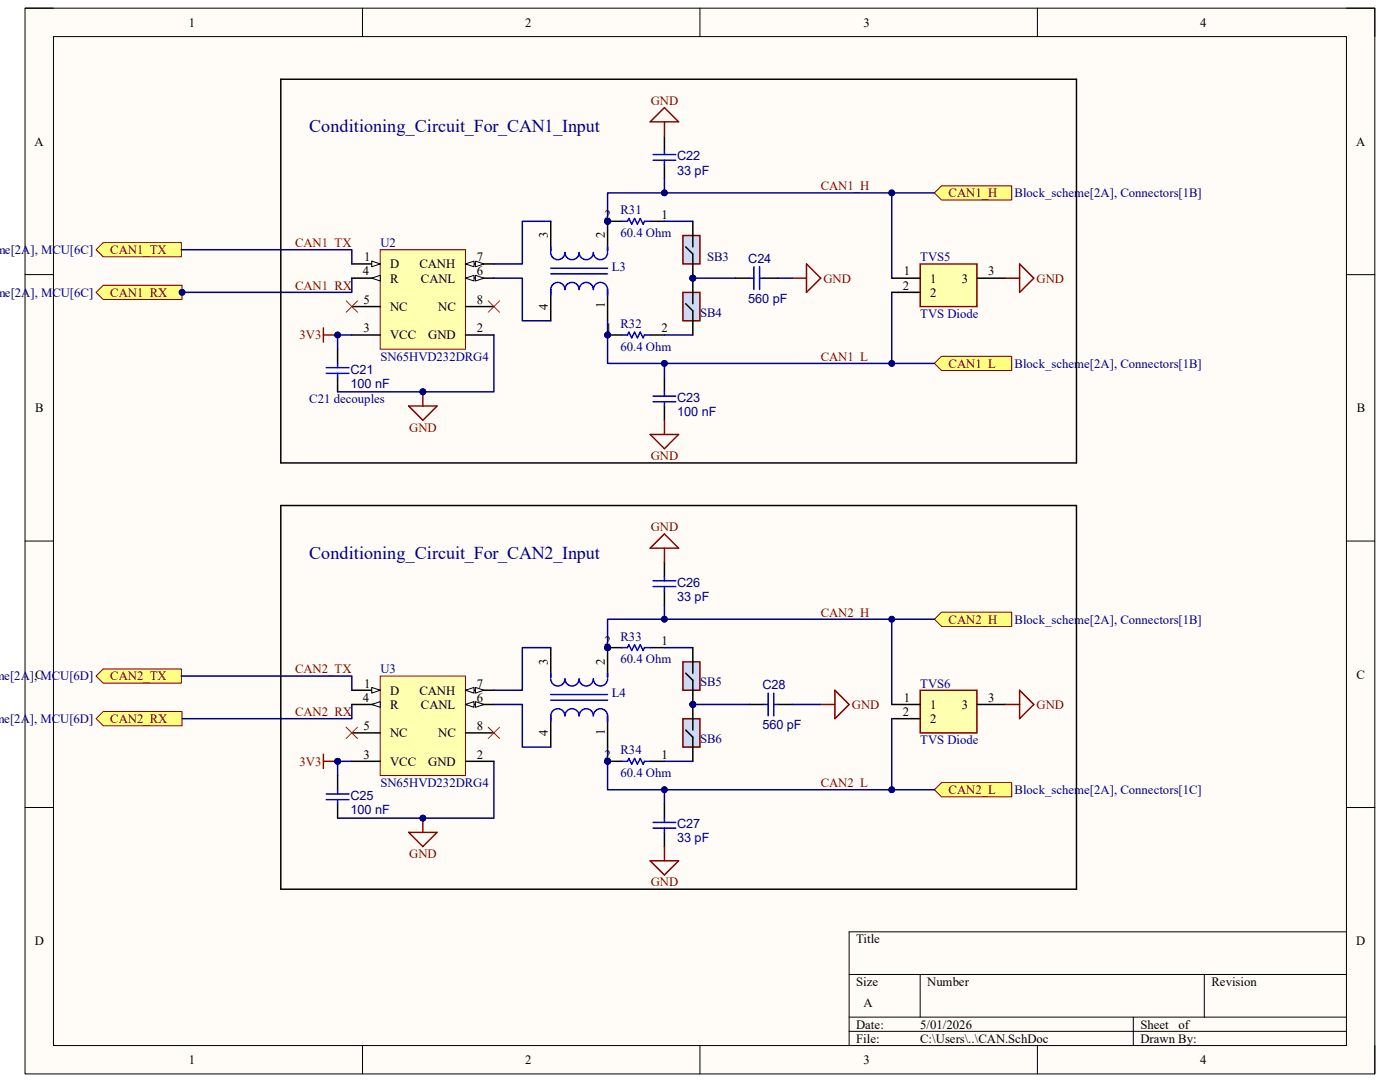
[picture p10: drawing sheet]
<svg xmlns="http://www.w3.org/2000/svg" width="279mm" height="216mm" viewBox="0 0 279 216" stroke-linecap="round" stroke-linejoin="round" font-family="sans-serif">
<path d="M5 1.6h269.4v212.7h-269.4z" fill-rule="evenodd" fill="#fffcf8"/>
<path d="M5 1.6h269.4v212.7h-269.4z" fill="none" stroke="#000" stroke-width=".2"/>
<path d="M10.7 7.3h258v201.3h-258z" fill-rule="evenodd" fill="#fffcf8"/>
<g fill="none" stroke="#000" stroke-width=".2">
<path d="M5 1.6h5.7M10.7 7.3h258v201.3h-258zM72.3 1.6v5.7M139.7 1.6v5.7M207 1.6v5.7M268.7 1.6h5.7v5.7M5 54.8h5.7M268.7 54.8h5.7M5 108h5.7M268.7 108h5.7M5 161.1h5.7M268.7 161.1h5.7"/>
<path d="M169.5 194.4h99.2M183.6 194.4v8.6M240.3 194.4v8.6M268.7 185.9h-99.2v22.7M72.3 208.6v5.7M139.7 208.6v5.7M169.5 203h99.2M169.5 205.8h99.2M207 208.6v5.7M226.2 203v5.6M274.4 208.6v5.7"/>
</g>
<circle cx="121.3" cy="44.2" r=".57" fill="#000080"/>
<circle cx="121.3" cy="44.2" r=".57" fill="none" stroke="#000080" stroke-width=".2"/>
<path d="M109.9 44.2v5.6M121.3 44.2v5.6" fill="none" stroke="#000" stroke-width=".3"/>
<circle cx="121.3" cy="44.2" r=".57" fill="#000080"/>
<circle cx="121.3" cy="44.2" r=".57" fill="none" stroke="#000080" stroke-width=".2"/>
<path d="M132.6 27.1v2.9M132.6 32.8v2.9M109.9 58.3v5.7M121.3 58.3v5.7M132.6 75.4v2.8M132.6 81v2.9" fill="none" stroke="#000" stroke-width=".3"/>
<g fill="none" stroke="#00f" stroke-width=".3">
<path d="M130.3 32h4.6M130.3 30.8h4.6M132.6 30v.8M132.6 32v.8M109.9 58.9a1.98 1.98 0 0 1 1-2.5 1.41 1.41 0 0 1 1.8 1.4 1.42 1.42 0 0 1 1.5-1.4 1.42 1.42 0 0 1 1.4 1.4 1.42 1.42 0 0 1 1.4-1.4 1.42 1.42 0 0 1 1.4 1.4 1.42 1.42 0 0 1 1.4-1.4 1.42 1.42 0 0 1 1.5 1.4v1.1M109.9 50.4a1.42 1.42 0 0 0 1.4 1.4 1.42 1.42 0 0 0 1.4-1.4 1.42 1.42 0 0 0 1.5 1.4 1.42 1.42 0 0 0 1.4-1.4 1.42 1.42 0 0 0 1.4 1.4 1.42 1.42 0 0 0 1.4-1.4 1.42 1.42 0 0 0 1.4 1.4 1.42 1.42 0 0 0 1.5-1.4M109.9 54.7h11.4M109.9 53.5h11.4M109.9 49.3v.8M121.3 49.3v.8M130.3 79h4.6M132.6 78.2v.8"/>
<path d="M130.3 80.2h4.6M132.6 80.2v.8"/>
</g>
<circle cx="121.3" cy="44.2" r=".57" fill="#000080"/>
<circle cx="121.3" cy="44.2" r=".57" fill="none" stroke="#000080" stroke-width=".2"/>
<path d="M121.3 44.2h2.8" fill="none" stroke="#000" stroke-width=".3"/>
<circle cx="121.3" cy="44.2" r=".57" fill="#000080"/>
<circle cx="121.3" cy="44.2" r=".57" fill="none" stroke="#000080" stroke-width=".2"/>
<path d="M129.8 44.2h2.8" fill="none" stroke="#000" stroke-width=".3"/>
<path d="M124.1 44.2h1.1l.3-.6 .6 1.1 .5-1.1 .6 1.1 .6-1.1 .5 1.1 .3-.5h1.2" fill="none" stroke="#00f" stroke-width=".3"/>
<circle cx="121.3" cy="66.8" r=".57" fill="#000080"/>
<circle cx="121.3" cy="66.8" r=".57" fill="none" stroke="#000080" stroke-width=".2"/>
<path d="M121.3 66.8h2.8M129.8 66.8h2.8" fill="none" stroke="#000" stroke-width=".3"/>
<circle cx="121.3" cy="66.8" r=".57" fill="#000080"/>
<circle cx="121.3" cy="66.8" r=".57" fill="none" stroke="#000080" stroke-width=".2"/>
<path d="M149.6 55.5h.9M150.5 53.2v4.6M151.6 53.2v4.6M151.6 55.5h.8M65.1 74.5h4.5M65.1 73.4h4.5M67.4 72.5v.9M67.4 74.5v.9M124.1 66.8h1.1l.3-.5 .6 1.1 .5-1.1 .6 1.1 .6-1.1 .5 1.1 .3-.6h1.2" fill="none" stroke="#00f" stroke-width=".3"/>
<path d="M146.8 55.5h2.8M152.4 55.5h2.9M67.4 69.7v2.8M67.4 75.4v2.8" fill="none" stroke="#000" stroke-width=".3"/>
<path d="M183.6 52.7h11.4v8.5h-11.4z" fill-rule="evenodd" fill="#ffffb0"/>
<path d="M183.6 52.7h11.4v8.5h-11.4z" fill="none" stroke="#800000" stroke-width=".3"/>
<path d="M178 55.5h5.6M178 58.3h5.6M195 55.5h5.6" fill="none" stroke="#000" stroke-width=".3"/>
<path d="M75.9 49.8h17v19.9h-17z" fill-rule="evenodd" fill="#ffffb0"/>
<path d="M75.9 49.8h17v19.9h-17z" fill="none" stroke="#800000" stroke-width=".2"/>
<path d="M70.2 52.7h5.7" fill="none" stroke="#000" stroke-width=".3"/>
<path d="M74.2 52.1l1.7 .6-1.7 .5z" fill="#f8fcff"/>
<path d="M74.2 52.1l1.7 .6-1.7 .5z" fill="none" stroke="#000" stroke-width=".2"/>
<path d="M70.2 55.5h5.7M70.2 66.8h5.7M92.9 66.8h5.7" fill="none" stroke="#000" stroke-width=".3"/>
<path d="M74.2 55.5l1.7-.6v1.2z" fill="#f8fcff"/>
<path d="M74.2 55.5l1.7-.6v1.2z" fill="none" stroke="#000" stroke-width=".2"/>
<path d="M92.9 55.5h5.7M70.2 61.2h5.7" fill="none" stroke="#000" stroke-width=".3"/>
<path d="M92.9 55.5l1.7-.6v1.2z" fill="#f8fcff"/>
<path d="M92.9 55.5l1.7-.6v1.2z" fill="none" stroke="#000" stroke-width=".2"/>
<path d="M94.9 54.9l1.7 .6-1.7 .6z" fill="#f8fcff"/>
<path d="M94.9 54.9l1.7 .6-1.7 .6z" fill="none" stroke="#000" stroke-width=".2"/>
<path d="M92.9 52.7h5.7" fill="none" stroke="#000" stroke-width=".3"/>
<path d="M92.9 52.7l1.7-.6v1.1z" fill="#f8fcff"/>
<path d="M92.9 52.7l1.7-.6v1.1z" fill="none" stroke="#000" stroke-width=".2"/>
<path d="M94.9 52.1l1.7 .6-1.7 .5z" fill="#f8fcff"/>
<path d="M94.9 52.1l1.7 .6-1.7 .5z" fill="none" stroke="#000" stroke-width=".2"/>
<path d="M92.9 61.2h5.7" fill="none" stroke="#000" stroke-width=".3"/>
<path d="M64.5 65.4v2.9M64.5 66.8h2.9" fill="none" stroke="#800000" stroke-width=".3"/>
<circle cx="67.4" cy="66.8" r=".57" fill="#000080"/>
<circle cx="67.4" cy="66.8" r=".57" fill="none" stroke="#000080" stroke-width=".2"/>
<path d="M69.1 60l2.2 2.3M71.3 60l-2.2 2.3M97.4 60l2.3 2.3M99.7 60l-2.3 2.3" fill="none" stroke="#f00" stroke-width=".2"/>
<path d="M158.1 55.5h2.9M161 52.7l2.8 2.8-2.8 2.8zM84.4 78.2v2.8M81.6 81h5.6l-2.8 2.9z" fill="none" stroke="#800000" stroke-width=".3"/>
<circle cx="84.4" cy="78.2" r=".57" fill="#000080"/>
<circle cx="84.4" cy="78.2" r=".57" fill="none" stroke="#000080" stroke-width=".2"/>
<path d="M129.8 24.3l2.8-2.8 2.8 2.8zM132.6 24.3v2.8M200.6 55.5h2.9M203.5 52.7l2.8 2.8-2.8 2.8zM129.8 86.7h5.6l-2.8 2.8zM132.6 83.9v2.8" fill="none" stroke="#800000" stroke-width=".3"/>
<circle cx="121.3" cy="129.2" r=".57" fill="#000080"/>
<circle cx="121.3" cy="129.2" r=".57" fill="none" stroke="#000080" stroke-width=".2"/>
<path d="M109.9 129.2v5.7M121.3 129.2v5.7" fill="none" stroke="#000" stroke-width=".3"/>
<circle cx="121.3" cy="129.2" r=".57" fill="#000080"/>
<circle cx="121.3" cy="129.2" r=".57" fill="none" stroke="#000080" stroke-width=".2"/>
<path d="M132.6 112.2v2.9M132.6 117.9v2.8M109.9 143.4v5.7M121.3 143.4v5.7M132.6 160.4v2.9M132.6 166.1v2.8" fill="none" stroke="#000" stroke-width=".3"/>
<g fill="none" stroke="#00f" stroke-width=".3">
<path d="M130.3 117h4.6M130.3 115.9h4.6M132.6 115.1v.8M132.6 117v.9M109.9 135.5a1.42 1.42 0 0 0 1.4 1.4 1.42 1.42 0 0 0 1.4-1.4 1.42 1.42 0 0 0 1.5 1.4 1.42 1.42 0 0 0 1.4-1.4 1.42 1.42 0 0 0 1.4 1.4 1.42 1.42 0 0 0 1.4-1.4 1.42 1.42 0 0 0 1.4 1.4 1.42 1.42 0 0 0 1.5-1.4M109.9 139.7h11.4M109.9 138.6h11.4M109.9 134.3v.9M121.3 134.3v.9M109.9 144a1.97 1.97 0 0 1 1-2.5 1.41 1.41 0 0 1 1.8 1.3 1.42 1.42 0 0 1 1.5-1.4 1.42 1.42 0 0 1 1.4 1.4 1.42 1.42 0 0 1 1.4-1.4 1.42 1.42 0 0 1 1.4 1.4 1.42 1.42 0 0 1 1.4-1.4 1.42 1.42 0 0 1 1.5 1.4v1.2M130.3 164.1h4.6M130.3 165.2h4.6"/>
<path d="M132.6 163.3v.8M132.6 165.2v.9"/>
</g>
<circle cx="121.3" cy="129.2" r=".57" fill="#000080"/>
<circle cx="121.3" cy="129.2" r=".57" fill="none" stroke="#000080" stroke-width=".2"/>
<path d="M121.3 129.2h2.8" fill="none" stroke="#000" stroke-width=".3"/>
<circle cx="121.3" cy="129.2" r=".57" fill="#000080"/>
<circle cx="121.3" cy="129.2" r=".57" fill="none" stroke="#000080" stroke-width=".2"/>
<path d="M129.8 129.2h2.8" fill="none" stroke="#000" stroke-width=".3"/>
<path d="M124.1 129.2h1.1l.3-.5 .6 1.1 .5-1.1 .6 1.1 .6-1.1 .5 1.1 .3-.6h1.2" fill="none" stroke="#00f" stroke-width=".3"/>
<circle cx="121.3" cy="151.9" r=".57" fill="#000080"/>
<circle cx="121.3" cy="151.9" r=".57" fill="none" stroke="#000080" stroke-width=".2"/>
<path d="M121.3 151.9h2.8" fill="none" stroke="#000" stroke-width=".3"/>
<circle cx="121.3" cy="151.9" r=".57" fill="#000080"/>
<circle cx="121.3" cy="151.9" r=".57" fill="none" stroke="#000080" stroke-width=".2"/>
<path d="M67.4 154.7v2.9M129.8 151.9h2.8M149.6 140.6h2.8M155.3 140.6h2.8M67.4 160.4v2.9" fill="none" stroke="#000" stroke-width=".3"/>
<path d="M153.3 138.3v4.5M154.4 138.3v4.5M65.1 159.6h4.5M65.1 158.4h4.5M67.4 157.6v.8M67.4 159.6v.8M124.1 151.9h1.1l.3-.6 .6 1.2 .5-1.2 .6 1.2 .6-1.2 .5 1.2 .3-.6h1.2M152.4 140.6h.9M154.4 140.6h.9" fill="none" stroke="#00f" stroke-width=".3"/>
<path d="M183.6 137.7h11.4v8.5h-11.4z" fill-rule="evenodd" fill="#ffffb0"/>
<path d="M183.6 137.7h11.4v8.5h-11.4z" fill="none" stroke="#800000" stroke-width=".3"/>
<path d="M178 140.6h5.6M178 143.4h5.6M195 140.6h5.6" fill="none" stroke="#000" stroke-width=".3"/>
<path d="M75.9 134.9h17v19.8h-17z" fill-rule="evenodd" fill="#ffffb0"/>
<path d="M75.9 134.9h17v19.8h-17z" fill="none" stroke="#800000" stroke-width=".2"/>
<path d="M70.2 137.7h5.7" fill="none" stroke="#000" stroke-width=".3"/>
<path d="M74.2 137.2l1.7 .5-1.7 .6z" fill="#f8fcff"/>
<path d="M74.2 137.2l1.7 .5-1.7 .6z" fill="none" stroke="#000" stroke-width=".2"/>
<path d="M70.2 151.9h5.7M70.2 140.6h5.7M92.9 151.9h5.7" fill="none" stroke="#000" stroke-width=".3"/>
<path d="M74.2 140.6l1.7-.6v1.1z" fill="#f8fcff"/>
<path d="M74.2 140.6l1.7-.6v1.1z" fill="none" stroke="#000" stroke-width=".2"/>
<path d="M70.2 146.2h5.7M92.9 140.6h5.7" fill="none" stroke="#000" stroke-width=".3"/>
<path d="M92.9 140.6l1.7-.6v1.1z" fill="#f8fcff"/>
<path d="M92.9 140.6l1.7-.6v1.1z" fill="none" stroke="#000" stroke-width=".2"/>
<path d="M94.9 140l1.7 .6-1.7 .5z" fill="#f8fcff"/>
<path d="M94.9 140l1.7 .6-1.7 .5z" fill="none" stroke="#000" stroke-width=".2"/>
<path d="M92.9 137.7h5.7" fill="none" stroke="#000" stroke-width=".3"/>
<path d="M92.9 137.7l1.7-.5v1.1z" fill="#f8fcff"/>
<path d="M92.9 137.7l1.7-.5v1.1z" fill="none" stroke="#000" stroke-width=".2"/>
<path d="M94.9 137.2l1.7 .5-1.7 .6z" fill="#f8fcff"/>
<path d="M94.9 137.2l1.7 .5-1.7 .6z" fill="none" stroke="#000" stroke-width=".2"/>
<path d="M92.9 146.2h5.7" fill="none" stroke="#000" stroke-width=".3"/>
<path d="M64.5 150.5v2.8M64.5 151.9h2.9" fill="none" stroke="#800000" stroke-width=".3"/>
<circle cx="67.4" cy="151.9" r=".57" fill="#000080"/>
<circle cx="67.4" cy="151.9" r=".57" fill="none" stroke="#000080" stroke-width=".2"/>
<path d="M69.1 145.1l2.2 2.3M71.3 145.1l-2.2 2.3M97.4 145.1l2.3 2.3M99.7 145.1l-2.3 2.3" fill="none" stroke="#f00" stroke-width=".2"/>
<path d="M166.6 137.7l2.9 2.9-2.9 2.8zM163.8 140.6h2.8M81.6 166.1h5.6l-2.8 2.8zM84.4 163.3v2.8" fill="none" stroke="#800000" stroke-width=".3"/>
<circle cx="84.4" cy="163.2" r=".57" fill="#000080"/>
<circle cx="84.4" cy="163.2" r=".57" fill="none" stroke="#000080" stroke-width=".2"/>
<path d="M132.6 109.4v2.8M132.6 106.5l2.8 2.9h-5.6zM203.5 137.7l2.8 2.9-2.8 2.8zM200.6 140.6h2.9M132.6 168.9v2.9M135.4 171.8h-5.6l2.8 2.8 2.8-2.8" fill="none" stroke="#800000" stroke-width=".3"/>
<circle cx="138.3" cy="55.5" r=".57" fill="#000080"/>
<circle cx="138.3" cy="55.5" r=".57" fill="none" stroke="#000080" stroke-width=".2"/>
<path d="M136.3 47h3.4v5.7h-3.4z" fill-rule="evenodd" fill="#c9daf8"/>
<path d="M136.3 47h3.4v5.7h-3.4z" fill="none" stroke="#800000" stroke-width=".3"/>
<path d="M138.3 52.7v2.8" fill="none" stroke="#000" stroke-width=".3"/>
<circle cx="138.3" cy="55.5" r=".57" fill="#000080"/>
<circle cx="138.3" cy="55.5" r=".57" fill="none" stroke="#000080" stroke-width=".2"/>
<path d="M136.8 49.3l1.5 1.4v2M138.3 44.2v5.1" fill="none" stroke="#000" stroke-width=".3"/>
<circle cx="138.3" cy="55.5" r=".57" fill="#000080"/>
<circle cx="138.3" cy="55.5" r=".57" fill="none" stroke="#000080" stroke-width=".2"/>
<path d="M136.3 58.3h3.4v5.7h-3.4z" fill-rule="evenodd" fill="#c9daf8"/>
<path d="M136.3 58.3h3.4v5.7h-3.4z" fill="none" stroke="#800000" stroke-width=".3"/>
<path d="M138.3 55.5v2.8M138.3 64v2.8" fill="none" stroke="#000" stroke-width=".3"/>
<circle cx="138.3" cy="55.5" r=".57" fill="#000080"/>
<circle cx="138.3" cy="55.5" r=".57" fill="none" stroke="#000080" stroke-width=".2"/>
<path d="M138.3 58.3v2.3M136.8 60.6l1.5 1.4v2" fill="none" stroke="#000" stroke-width=".3"/>
<circle cx="138.3" cy="140.6" r=".57" fill="#000080"/>
<circle cx="138.3" cy="140.6" r=".57" fill="none" stroke="#000080" stroke-width=".2"/>
<path d="M136.3 132.1h3.4v5.6h-3.4z" fill-rule="evenodd" fill="#c9daf8"/>
<path d="M136.3 132.1h3.4v5.6h-3.4z" fill="none" stroke="#800000" stroke-width=".3"/>
<path d="M138.3 137.7v2.9" fill="none" stroke="#000" stroke-width=".3"/>
<circle cx="138.3" cy="140.6" r=".57" fill="#000080"/>
<circle cx="138.3" cy="140.6" r=".57" fill="none" stroke="#000080" stroke-width=".2"/>
<path d="M136.8 134.3l1.5 1.4v2M138.3 129.2v5.1" fill="none" stroke="#000" stroke-width=".3"/>
<circle cx="138.3" cy="140.6" r=".57" fill="#000080"/>
<circle cx="138.3" cy="140.6" r=".57" fill="none" stroke="#000080" stroke-width=".2"/>
<path d="M136.3 143.4h3.4v5.7h-3.4z" fill-rule="evenodd" fill="#c9daf8"/>
<path d="M136.3 143.4h3.4v5.7h-3.4z" fill="none" stroke="#800000" stroke-width=".3"/>
<path d="M138.3 140.6v2.8M138.3 149.1v2.8" fill="none" stroke="#000" stroke-width=".3"/>
<circle cx="138.3" cy="140.6" r=".57" fill="#000080"/>
<circle cx="138.3" cy="140.6" r=".57" fill="none" stroke="#000080" stroke-width=".2"/>
<path d="M56 15.8h158.8v76.6h-158.8zM56 100.9h158.8v76.5h-158.8zM136.8 145.7l1.5 1.4v2M138.3 143.4v2.3" fill="none" stroke="#000" stroke-width=".3"/>
<path d="M187.9 37.1h14v2.8h-14l-1.4-1.4z" fill-rule="evenodd" fill="#ffff80"/>
<path d="M187.9 37.1h14v2.8h-14l-1.4-1.4z" fill="none" stroke="#800000" stroke-width=".2"/>
<path d="M186.5 72.5l1.4-1.4h14v2.8h-14z" fill-rule="evenodd" fill="#ffff80"/>
<path d="M186.5 72.5l1.4-1.4h14v2.8h-14z" fill="none" stroke="#800000" stroke-width=".2"/>
<path d="M186.5 123.6l1.4-1.5h14v2.9h-14z" fill-rule="evenodd" fill="#ffff80"/>
<path d="M186.5 123.6l1.4-1.5h14v2.9h-14z" fill="none" stroke="#800000" stroke-width=".2"/>
<path d="M186.5 157.6l1.4-1.4h14v2.8h-14z" fill-rule="evenodd" fill="#ffff80"/>
<path d="M186.5 157.6l1.4-1.4h14v2.8h-14z" fill="none" stroke="#800000" stroke-width=".2"/>
<path d="M20.6 48.4h15.6v2.8h-15.6l-1.4-1.4z" fill-rule="evenodd" fill="#ffff80"/>
<path d="M20.6 48.4h15.6v2.8h-15.6l-1.4-1.4z" fill="none" stroke="#800000" stroke-width=".2"/>
<path d="M19.2 58.3l1.4-1.4h15.7v2.9h-15.7z" fill-rule="evenodd" fill="#ffff80"/>
<path d="M19.2 58.3l1.4-1.4h15.7v2.9h-15.7z" fill="none" stroke="#800000" stroke-width=".2"/>
<circle cx="36.3" cy="58.3" r=".57" fill="#000080"/>
<circle cx="36.3" cy="58.3" r=".57" fill="none" stroke="#000080" stroke-width=".2"/>
<path d="M19.2 134.9l1.4-1.4h15.6v2.8h-15.6z" fill-rule="evenodd" fill="#ffff80"/>
<path d="M19.2 134.9l1.4-1.4h15.6v2.8h-15.6z" fill="none" stroke="#800000" stroke-width=".2"/>
<path d="M19.2 143.4l1.4-1.4h15.7v2.8h-15.7z" fill-rule="evenodd" fill="#ffff80"/>
<path d="M19.2 143.4l1.4-1.4h15.7v2.8h-15.7z" fill="none" stroke="#800000" stroke-width=".2"/>
<path d="M67.4 78.2h17" fill="none" stroke="#000080" stroke-width=".3"/>
<circle cx="84.4" cy="78.2" r=".57" fill="#000080"/>
<circle cx="84.4" cy="78.2" r=".57" fill="none" stroke="#000080" stroke-width=".2"/>
<path d="M98.6 66.8v11.4h-14.2" fill="none" stroke="#000080" stroke-width=".3"/>
<circle cx="84.4" cy="78.2" r=".57" fill="#000080"/>
<circle cx="84.4" cy="78.2" r=".57" fill="none" stroke="#000080" stroke-width=".2"/>
<path d="M98.6 55.5h5.6v8.5h5.7M109.9 44.2h-5.7v8.5h-5.6M132.6 72.5v2.9" fill="none" stroke="#000080" stroke-width=".3"/>
<circle cx="132.6" cy="72.5" r=".57" fill="#000080"/>
<circle cx="132.6" cy="72.5" r=".57" fill="none" stroke="#000080" stroke-width=".2"/>
<path d="M132.6 35.7v2.8" fill="none" stroke="#000080" stroke-width=".3"/>
<circle cx="132.6" cy="38.5" r=".57" fill="#000080"/>
<circle cx="132.6" cy="38.5" r=".57" fill="none" stroke="#000080" stroke-width=".2"/>
<path d="M67.4 151.9v2.8" fill="none" stroke="#000080" stroke-width=".3"/>
<circle cx="67.4" cy="151.9" r=".57" fill="#000080"/>
<circle cx="67.4" cy="151.9" r=".57" fill="none" stroke="#000080" stroke-width=".2"/>
<path d="M67.4 151.9h2.8" fill="none" stroke="#000080" stroke-width=".3"/>
<circle cx="67.4" cy="151.9" r=".57" fill="#000080"/>
<circle cx="67.4" cy="151.9" r=".57" fill="none" stroke="#000080" stroke-width=".2"/>
<path d="M67.4 163.3h17" fill="none" stroke="#000080" stroke-width=".3"/>
<circle cx="84.4" cy="163.2" r=".57" fill="#000080"/>
<circle cx="84.4" cy="163.2" r=".57" fill="none" stroke="#000080" stroke-width=".2"/>
<path d="M98.6 151.9v11.4h-14.2" fill="none" stroke="#000080" stroke-width=".3"/>
<circle cx="84.4" cy="163.2" r=".57" fill="#000080"/>
<circle cx="84.4" cy="163.2" r=".57" fill="none" stroke="#000080" stroke-width=".2"/>
<path d="M109.9 129.2h-5.7v8.5h-5.6M98.6 140.6h5.6v8.5h5.7M132.6 157.6v2.8M158.1 140.6h5.7" fill="none" stroke="#000080" stroke-width=".3"/>
<circle cx="132.6" cy="157.6" r=".57" fill="#000080"/>
<circle cx="132.6" cy="157.6" r=".57" fill="none" stroke="#000080" stroke-width=".2"/>
<path d="M132.6 120.7v2.9" fill="none" stroke="#000080" stroke-width=".3"/>
<circle cx="132.6" cy="123.6" r=".57" fill="#000080"/>
<circle cx="132.6" cy="123.6" r=".57" fill="none" stroke="#000080" stroke-width=".2"/>
<path d="M70.2 66.8h-2.8v2.9" fill="none" stroke="#000080" stroke-width=".3"/>
<circle cx="67.4" cy="66.8" r=".57" fill="#000080"/>
<circle cx="67.4" cy="66.8" r=".57" fill="none" stroke="#000080" stroke-width=".2"/>
<path d="M121.3 44.2v-5.7h56.7v17" fill="none" stroke="#000080" stroke-width=".3"/>
<circle cx="121.3" cy="44.2" r=".57" fill="#000080"/>
<circle cx="121.3" cy="44.2" r=".57" fill="none" stroke="#000080" stroke-width=".2"/>
<circle cx="132.6" cy="38.5" r=".57" fill="#000080"/>
<circle cx="132.6" cy="38.5" r=".57" fill="none" stroke="#000080" stroke-width=".2"/>
<circle cx="178" cy="38.5" r=".57" fill="#000080"/>
<circle cx="178" cy="38.5" r=".57" fill="none" stroke="#000080" stroke-width=".2"/>
<path d="M155.3 55.5h2.8M178 58.3v14.2h-56.7v-8.5" fill="none" stroke="#000080" stroke-width=".3"/>
<circle cx="121.3" cy="66.8" r=".57" fill="#000080"/>
<circle cx="121.3" cy="66.8" r=".57" fill="none" stroke="#000080" stroke-width=".2"/>
<circle cx="132.6" cy="72.5" r=".57" fill="#000080"/>
<circle cx="132.6" cy="72.5" r=".57" fill="none" stroke="#000080" stroke-width=".2"/>
<circle cx="178" cy="72.5" r=".57" fill="#000080"/>
<circle cx="178" cy="72.5" r=".57" fill="none" stroke="#000080" stroke-width=".2"/>
<path d="M132.6 44.2h5.7M138.3 55.5h8.5M132.6 66.8h5.7" fill="none" stroke="#000080" stroke-width=".3"/>
<circle cx="138.3" cy="55.5" r=".57" fill="#000080"/>
<circle cx="138.3" cy="55.5" r=".57" fill="none" stroke="#000080" stroke-width=".2"/>
<path d="M178 143.4v14.2h-56.7v-5.7" fill="none" stroke="#000080" stroke-width=".3"/>
<circle cx="121.3" cy="151.9" r=".57" fill="#000080"/>
<circle cx="121.3" cy="151.9" r=".57" fill="none" stroke="#000080" stroke-width=".2"/>
<circle cx="132.6" cy="157.6" r=".57" fill="#000080"/>
<circle cx="132.6" cy="157.6" r=".57" fill="none" stroke="#000080" stroke-width=".2"/>
<circle cx="178" cy="157.6" r=".57" fill="#000080"/>
<circle cx="178" cy="157.6" r=".57" fill="none" stroke="#000080" stroke-width=".2"/>
<path d="M121.3 129.2v-5.6h56.7v17" fill="none" stroke="#000080" stroke-width=".3"/>
<circle cx="121.3" cy="129.2" r=".57" fill="#000080"/>
<circle cx="121.3" cy="129.2" r=".57" fill="none" stroke="#000080" stroke-width=".2"/>
<circle cx="132.6" cy="123.6" r=".57" fill="#000080"/>
<circle cx="132.6" cy="123.6" r=".57" fill="none" stroke="#000080" stroke-width=".2"/>
<circle cx="178" cy="123.6" r=".57" fill="#000080"/>
<circle cx="178" cy="123.6" r=".57" fill="none" stroke="#000080" stroke-width=".2"/>
<path d="M121.3 149.1v2.8" fill="none" stroke="#000080" stroke-width=".3"/>
<circle cx="121.3" cy="151.9" r=".57" fill="#000080"/>
<circle cx="121.3" cy="151.9" r=".57" fill="none" stroke="#000080" stroke-width=".2"/>
<path d="M132.6 129.2h5.7M132.6 151.9h5.7M138.3 140.6h11.3" fill="none" stroke="#000080" stroke-width=".3"/>
<circle cx="138.3" cy="140.6" r=".57" fill="#000080"/>
<circle cx="138.3" cy="140.6" r=".57" fill="none" stroke="#000080" stroke-width=".2"/>
<path d="M178 38.5h8.5" fill="none" stroke="#000080" stroke-width=".3"/>
<circle cx="178" cy="38.5" r=".57" fill="#000080"/>
<circle cx="178" cy="38.5" r=".57" fill="none" stroke="#000080" stroke-width=".2"/>
<path d="M178 72.5h8.5" fill="none" stroke="#000080" stroke-width=".3"/>
<circle cx="178" cy="72.5" r=".57" fill="#000080"/>
<circle cx="178" cy="72.5" r=".57" fill="none" stroke="#000080" stroke-width=".2"/>
<path d="M178 123.6h8.5" fill="none" stroke="#000080" stroke-width=".3"/>
<circle cx="178" cy="123.6" r=".57" fill="#000080"/>
<circle cx="178" cy="123.6" r=".57" fill="none" stroke="#000080" stroke-width=".2"/>
<path d="M178 157.6h8.5" fill="none" stroke="#000080" stroke-width=".3"/>
<circle cx="178" cy="157.6" r=".57" fill="#000080"/>
<circle cx="178" cy="157.6" r=".57" fill="none" stroke="#000080" stroke-width=".2"/>
<path d="M70.2 55.5v2.8h-34" fill="none" stroke="#000080" stroke-width=".3"/>
<circle cx="36.3" cy="58.3" r=".57" fill="#000080"/>
<circle cx="36.3" cy="58.3" r=".57" fill="none" stroke="#000080" stroke-width=".2"/>
<path d="M36.2 49.8h34v2.9M36.2 134.9h34v2.8M70.2 140.6v2.8h-33.9" fill="none" stroke="#000080" stroke-width=".3"/>
<g font-size="3.6" fill="#000080">
<text x="61.7" y="26.4">Conditioning_Circuit_For_CAN1_Input</text>
<text x="61.7" y="111.5">Conditioning_Circuit_For_CAN2_Input</text>
</g>
<g font-size="2.5">
<text x="37.7" y="5.3">1</text>
<text x="104.8" y="5.3">2</text>
<text x="172.3" y="5.3">3</text>
<text x="239.5" y="5.3">4</text>
<text x="6.9" y="29.1">A</text>
<text x="270.6" y="29.1">A</text>
<text x="109.3" y="47.5" transform="rotate(-90 109.3 47.5)">3</text>
<text x="120.6" y="43.6">2</text>
<text x="120.7" y="47.5" transform="rotate(-90 120.7 47.5)">2</text>
<text x="132" y="43.6">1</text>
<text x="72.6" y="52.1">1</text>
<text x="77.9" y="53.6">D</text>
<text x="83.7" y="53.6">CANH</text>
<text x="95.2" y="52.1">7</text>
<text x="72.4" y="54.9">4</text>
<text x="77.9" y="56.4">R</text>
<text x="84" y="56.4">CANL</text>
<text x="95.2" y="54.9">6</text>
<text x="180.2" y="57.8">2</text>
<text x="180.4" y="54.9">1</text>
<text x="185.6" y="56.4">1</text>
<text x="185.6" y="59.2">2</text>
<text x="191.9" y="56.4">3</text>
<text x="197.2" y="54.9">3</text>
<text x="72.5" y="60.6">5</text>
<text x="77.9" y="62.1">NC</text>
<text x="87.5" y="62.1">NC</text>
<text x="95.2" y="60.6">8</text>
<text x="109.3" y="61.8" transform="rotate(-90 109.3 61.8)">4</text>
<text x="120.7" y="61.6" transform="rotate(-90 120.7 61.6)">1</text>
<text x="72.6" y="66.3">3</text>
<text x="77.9" y="67.7">VCC</text>
<text x="85.5" y="67.7">GND</text>
<text x="95.2" y="66.3">2</text>
<text x="120.9" y="66.3">1</text>
<text x="132" y="66.3">2</text>
<text x="7" y="82.3">B</text>
<text x="270.8" y="82.3">B</text>
<text x="120.6" y="128.7">2</text>
<text x="132" y="128.7">1</text>
<text x="7" y="135.4">C</text>
<text x="72.6" y="137.2">1</text>
<text x="95.2" y="137.2">7</text>
<text x="109.3" y="132.6" transform="rotate(-90 109.3 132.6)">3</text>
<text x="120.7" y="132.6" transform="rotate(-90 120.7 132.6)">2</text>
<text x="270.7" y="135.4">C</text>
<text x="72.4" y="140">4</text>
<text x="77.9" y="138.6">D</text>
<text x="77.9" y="141.4">R</text>
<text x="83.7" y="138.6">CANH</text>
<text x="84" y="141.4">CANL</text>
<text x="95.2" y="140">6</text>
<text x="180.2" y="142.9">2</text>
<text x="180.4" y="140">1</text>
<text x="185.6" y="141.4">1</text>
<text x="191.9" y="141.4">3</text>
<text x="197.2" y="140">3</text>
<text x="72.5" y="145.7">5</text>
<text x="77.9" y="147.1">NC</text>
<text x="87.5" y="147.1">NC</text>
<text x="95.2" y="145.7">8</text>
<text x="109.3" y="146.9" transform="rotate(-90 109.3 146.9)">4</text>
<text x="120.7" y="146.6" transform="rotate(-90 120.7 146.6)">1</text>
<text x="185.6" y="144.3">2</text>
<text x="72.6" y="151.4">3</text>
<text x="77.9" y="152.8">VCC</text>
<text x="85.5" y="152.8">GND</text>
<text x="95.2" y="151.4">2</text>
<text x="120.6" y="151.4">2</text>
<text x="132" y="151.4">1</text>
<text x="6.9" y="188.6">D</text>
<text x="170.9" y="188.2">Title</text>
<text x="270.7" y="188.6">D</text>
<text x="170.9" y="196.7">Size</text>
<text x="185" y="196.7">Number</text>
<text x="241.8" y="196.7">Revision</text>
<text x="172.3" y="201">A</text>
<text x="170.9" y="205.2">Date:</text>
<text x="170.9" y="208.1">File:</text>
<text x="183.6" y="205.2">5/01/2026</text>
<text x="183.7" y="208.1">C:\Users\..\CAN.SchDoc</text>
<text x="227.6" y="205.2">Sheet</text>
<text x="227.6" y="208.1">Drawn By:</text>
<text x="235.2" y="205.2">of</text>
<text x="37.7" y="212.3">1</text>
<text x="104.8" y="212.3">2</text>
<text x="172.3" y="212.3">3</text>
<text x="239.5" y="212.3">4</text>
</g>
<g font-size="2.5" fill="#800000">
<text x="129.9" y="20.9">GND</text>
<text x="163.8" y="37.9">CAN1_H</text>
<text x="189.3" y="39.4">CAN1_H</text>
<text x="22" y="50.7">CAN1_TX</text>
<text x="58.9" y="49.3">CAN1_TX</text>
<text x="22" y="59.2">CAN1_RX</text>
<text x="58.9" y="57.8">CAN1_RX</text>
<text x="164.3" y="56.4">GND</text>
<text x="206.9" y="56.4">GND</text>
<text x="59.8" y="67.7">3V3</text>
<text x="163.8" y="72">CAN1_L</text>
<text x="189.3" y="73.4">CAN1_L</text>
<text x="81.7" y="86.1">GND</text>
<text x="129.9" y="91.8">GND</text>
<text x="129.9" y="106">GND</text>
<text x="163.8" y="123">CAN2_H</text>
<text x="189.3" y="124.4">CAN2_H</text>
<text x="22" y="135.8">CAN2_TX</text>
<text x="58.9" y="134.4">CAN2_TX</text>
<text x="58.9" y="142.9">CAN2_RX</text>
<text x="170" y="141.4">GND</text>
<text x="206.9" y="141.4">GND</text>
<text x="22" y="144.3">CAN2_RX</text>
<text x="59.8" y="152.8">3V3</text>
<text x="163.8" y="157">CAN2_L</text>
<text x="189.3" y="158.5">CAN2_L</text>
<text x="81.7" y="171.2">GND</text>
<text x="129.9" y="176.9">GND</text>
</g>
<g font-size="2.5" fill="#000080">
<text x="135.1" y="32">C22</text>
<text x="135.1" y="34.8">33 pF</text>
<text x="202.5" y="39.4">Block_scheme[2A], Connectors[1B]</text>
<text x="123.8" y="42.8">R31</text>
<text x="123.8" y="47.3">60.4 Ohm</text>
<text x="-1" y="50.7">me[2A], MCU[6C]</text>
<text x="75.9" y="49.3">U2</text>
<text x="141.1" y="52.1">SB3</text>
<text x="149.3" y="52.4">C24</text>
<text x="183.6" y="52.1">TVS5</text>
<text x="-1" y="59.2">me[2A], MCU[6C]</text>
<text x="122.1" y="54.1">L3</text>
<text x="123.8" y="65.4">R32</text>
<text x="139.7" y="63.2">SB4</text>
<text x="149.3" y="60.4">560 pF</text>
<text x="183.6" y="63.5">TVS Diode</text>
<text x="75.9" y="72">SN65HVD232DRG4</text>
<text x="123.8" y="70">60.4 Ohm</text>
<text x="69.9" y="74.5">C21</text>
<text x="69.9" y="77.4">100 nF</text>
<text x="202.5" y="73.4">Block_scheme[2A], Connectors[1B]</text>
<text x="61.7" y="80.5">C21 decouples</text>
<text x="135.1" y="80.2">C23</text>
<text x="135.1" y="83.1">100 nF</text>
<text x="135.1" y="117.1">C26</text>
<text x="135.1" y="119.9">33 pF</text>
<text x="202.5" y="124.4">Block_scheme[2A], Connectors[1B]</text>
<text x="123.8" y="127.8">R33</text>
<text x=".9" y="135.8">e[2A], MCU[6D]</text>
<text x="75.9" y="134.4">U3</text>
<text x="123.8" y="132.4">60.4 Ohm</text>
<text x="139.7" y="136.9">SB5</text>
<text x="152.1" y="137.5">C28</text>
<text x="183.6" y="137.2">TVS6</text>
<text x="122.1" y="139.1">L4</text>
<text x=".9" y="144.3">e[2A], MCU[6D]</text>
<text x="139.7" y="148.3">SB6</text>
<text x="152.1" y="145.4">560 pF</text>
<text x="183.6" y="148.5">TVS Diode</text>
<text x="123.8" y="150.5">R34</text>
<text x="123.8" y="155.1">60.4 Ohm</text>
<text x="69.9" y="159.6">C25</text>
<text x="75.9" y="157">SN65HVD232DRG4</text>
<text x="202.5" y="158.5">Block_scheme[2A], Connectors[1C]</text>
<text x="69.9" y="162.4">100 nF</text>
<text x="135.1" y="165.3">C27</text>
<text x="135.1" y="168.1">33 pF</text>
</g>
</svg>
